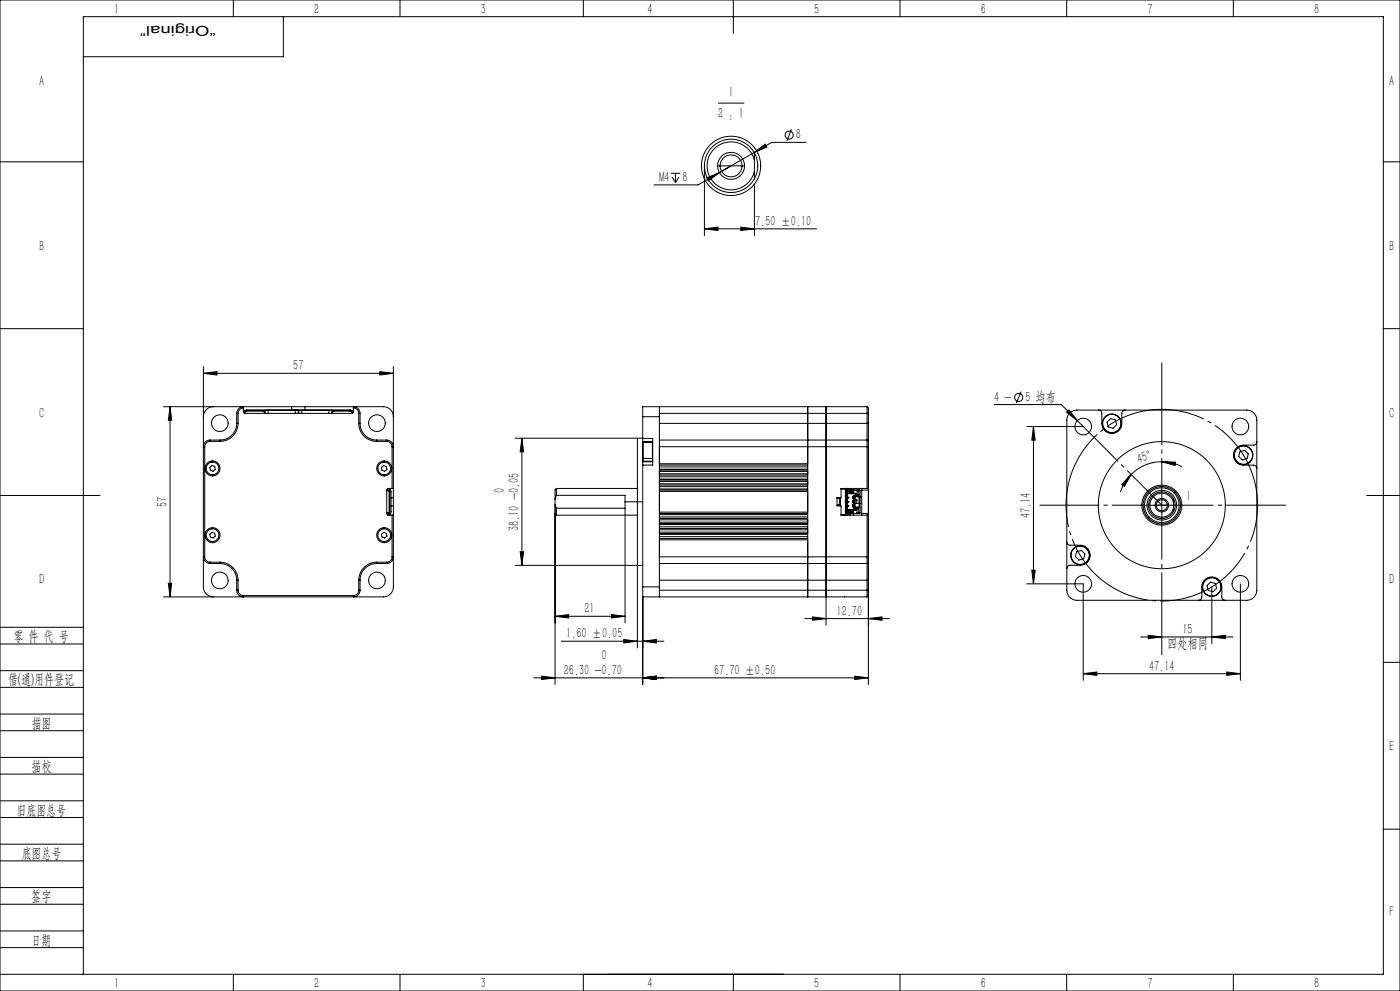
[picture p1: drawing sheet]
<svg xmlns="http://www.w3.org/2000/svg" width="420mm" height="297mm" viewBox="0 0 420 297" stroke-linecap="round" stroke-linejoin="round" font-family="sans-serif">
<g fill="none" stroke="#000" stroke-width=".3">
<path d="M0 0h420v297h-420zM70 0v5M85 5v12h-60M120 0v5M175 0v5M220 0v10M270 0v5M320 0v5M370 0v5M215.5 30.9h7.7M237.4 38.8l-1.4 3.4M0 48.5h25"/>
<path d="M201.3 51.9h2.7M201.6 53l1.1 1.7M202.7 51.9v2.8M203.7 53l-1 1.7M211.3 49.7a8 8 0 0 0 6 7.8 8 8 0 0 0 9-3.9M211.3 49.7v20.9M212 53.3l3.8-1.6-3.3 2.5zM215.3 49.7a4.1 4.1 0 0 1 4-4 4.1 4.1 0 0 1 4.1 4M215.3 49.7a4.1 4.1 0 0 0 4 4.1 4.1 4.1 0 0 0 4.1-4.1M215.3 49.7h8.1M226.2 45.7l3.3-2.5 .5 .9zM226.2 45.7l-16.8 9.7h-13.2"/>
<path d="M226.3 48a7.2 7.2 0 0 0-11.1-4.2 7.2 7.2 0 0 0 0 11.8 7.2 7.2 0 0 0 11.1-4.2M226.3 45.8a8 8 0 0 0-9-3.8 8 8 0 0 0-6 7.7M226.3 45.8a8 8 0 0 1 0 7.8M226.3 45.8v7.8M226.3 55.2v15.4M241.8 42.7h-10.3l-5.3 3M415 48.5h5M211.3 68.6h33.7M211.3 68.6l4.1-.5v1zM222.2 68.1l4.1 .5-4.1 .5zM0 98.5h25M415 98.5h5"/>
<path d="M61 109.9v66a3 3 0 0 0 3 3M61 111.9l4.1-.5v1zM61 111.9h57M113.9 111.4l4.1 .5-4.1 .5zM118 109.9v66a3 3 0 0 1-3 3h-66M306.3 117.4l-1.4 3.4M49 121.9h66a3 3 0 0 1 3 3M51 121.9l.5 4.1h-1zM51 121.9v57M61.4 133.9v33M63 132.3a1.6 1.6 0 0 0-1.6 1.6M63 131.9a2 2 0 0 0-2 2h.4"/>
<path d="M63 131.9h3M63 132.3h3M63 131.9v.4M63.8 138.1a2.25 2.25 0 0 0-2.3 2.3 2.25 2.25 0 0 0 2.3 2.2M63.8 138.1a2.25 2.25 0 0 1 2.2 2.3 2.25 2.25 0 0 1-2.2 2.2M63.8 138.1v.4M64 121.9a3 3 0 0 0-3 3M66 131.9v.4M71 123.9a2 2 0 0 1 2-2v1.6l.5 .4h32l.5-.4v-1.6a2 2 0 0 1 2 2M71 126.9a5 5 0 0 1-5 5M71 126.9h.4M71 123.9h.4"/>
<path d="M71 123.9v3M71.4 126.9a5.4 5.4 0 0 1-5.4 5.4M71.4 123.9v3M73 122.3a1.6 1.6 0 0 0-1.6 1.6M73.1 123.6l.4-.5 .5-.2h31l.6 .2 .4 .5M73.3 123.8v-.6l.5-.2h31.4l.5 .2 .1 .6M73.6 123.9v-.7h5.7v.7M73.9 123.2h.1M74.1 123.2h.1M78.8 123.2h.1M79 123.2h.1M79.5 123.9v-.9h.9v.9"/>
<path d="M87.5 121.9v1M88.3 123h.1M88.3 123h-.1M88.5 123.9v-.9h.9v.9M89.3 123h.1M89.6 123.9v-.9h.9v.9M91.5 121.9v1M98.6 123.9v-.9h.9v.9M99.7 123.9v-.7h5.8v.7M100 123.2h.1M100.2 123.2h.1M105 123.2h.1"/>
<path d="M105.2 123.2h.1M106 122.3a1.6 1.6 0 0 1 1.6 1.6M107.6 126.9a5.4 5.4 0 0 0 5.4 5.4M107.6 126.9h.4M107.6 123.9h.4M107.6 123.9v3M108 126.9a5 5 0 0 0 5 5M108 123.9v3M113 131.9h3M113 131.9v.4M113 132.3h3M115.3 138.1a2.25 2.25 0 0 0-2.3 2.3 2.25 2.25 0 0 0 2.3 2.2"/>
<path d="M115.3 138.1a2.25 2.25 0 0 1 2.2 2.3 2.25 2.25 0 0 1-2.2 2.2M115.3 138.1v.4M116 132.3a1.6 1.6 0 0 1 1.6 1.6M116 131.9a2 2 0 0 1 2 2h-.4M116 131.9v.4M117.6 133.9v12.5M154.6 131.3h38.2M156.6 131.3v38.1M156.6 131.3l.5 4.1h-1zM191.2 131.3v62.9M192.8 132.6v4.7M192.8 137.3v.8"/>
<path d="M192.8 131.4v1M192.8 138.4v1M192.8 132.4v.2M192.8 138.1v.3M192.8 138.1l.1 .1M192.8 137.3l.1 .1M192.8 124.9h5M192.8 124.9v6.5M192.8 139.4v36.5M192.8 131.4h3v8h-3M192.8 132.4h3M192.8 138.4h3"/>
<path d="M192.9 132.5v4.9M192.9 137.4v.8M192.9 132.5h2.8M192.9 132.5l-.1 .1M192.9 138.2h2.8M192.9 137.4h2.8M195.7 132.5v4.9M195.7 137.4v.8M195.7 132.5l.1 .1M195.8 138.1l-.1 .1M195.8 137.3l-.1 .1M197.8 121.9v3"/>
<path d="M197.8 133.9h62.7M197.8 131.9h62.3M197.8 126.9h62.7M197.8 123.9h62.7M197.8 139.4h44.5M197.8 124.9v51M197.8 139h44.5M197.8 139.9h44.5M242.3 121.9v57M247.8 121.9v65.5M260.1 131.9v14.5M260.1 121.9v10"/>
<path d="M260.1 121.9a1.99 1.99 0 0 1 .4 2M260.1 121.9h-67.3v3M260.1 131.9l.4 .4M260.5 132.3v1.6M260.5 126.9v5.4M260.5 123.9v3M260.5 133.9v71.2M298.3 121.2h20.1l6.6 6.6h-17M310 127.8l.6 4.1h-1.1zM310 127.8v47.2M320 123.5l.7-.7 2.5 3.3zM321.1 123.6l.9-.5 1-.2h51a3 3 0 0 1 3 3v51a3 3 0 0 1-3 3h-51a3 3 0 0 1-3-3v-51l.2-1z"/>
<path d="M329.5 122.9a1 1 0 0 1 1 1v3a3 3 0 0 0 3 3 3 3 0 0 0 3-3v-3a1 1 0 0 1 1-1M331.6 128.8l-.1 .1M332.1 126.5l1.1-1 1.4 .4 .4 1.4-1.1 1-1.4-.3zM335.5 125a2.74 2.74 0 0 0-3.9 0 2.74 2.74 0 0 0 0 3.8M335.5 125a2.74 2.74 0 0 1 0 3.8 2.74 2.74 0 0 1-3.9 0M335.6 124.9a2.84 2.84 0 0 0-4.1 0 2.84 2.84 0 0 0 0 4M335.6 124.9a2.84 2.84 0 0 1 0 4 2.84 2.84 0 0 1-4.1 0M335.6 124.9l-.1 .1M348.5 138.4l4.2 .1-.2 1zM348.5 138.4a13 13 0 0 0-9.2 3.8M348.5 138.4l3.1 .4 3 1.1M371 134.4a2.84 2.84 0 0 0 0 4 2.84 2.84 0 0 0 4.1 0"/>
<path d="M371 134.4a2.84 2.84 0 0 1 4.1 0 2.84 2.84 0 0 1 0 4M371 134.4l.1 .1M371.1 134.5a2.74 2.74 0 0 0 0 3.8 2.74 2.74 0 0 0 3.9 0M371.1 134.5a2.74 2.74 0 0 1 3.9 0 2.74 2.74 0 0 1 0 3.8M372 135.4l1.4-.4 1.1 1-.4 1.5-1.4 .3-1.1-1zM375 138.3l.1 .1M377 132.4a1 1 0 0 1-1 1h-3a3 3 0 0 0-3 3 3 3 0 0 0 3 3h3a1 1 0 0 1 1 1M0 148.5h30M63 140.1l.6-.6 .8 .3 .2 .9-.7 .5-.8-.3zM63.8 158.1a2.25 2.25 0 0 0-2.3 2.3 2.25 2.25 0 0 0 2.3 2.2M63.8 158.1a2.25 2.25 0 0 1 2.2 2.3 2.25 2.25 0 0 1-2.2 2.2M63.8 142.3v.3"/>
<path d="M63.8 158.1v.4M114.5 140.1l.6-.6 .8 .3 .2 .9-.7 .5-.8-.3zM115.3 158.1a2.25 2.25 0 0 0-2.3 2.3 2.25 2.25 0 0 0 2.3 2.2M115.3 158.1a2.25 2.25 0 0 1 2.2 2.3 2.25 2.25 0 0 1-2.2 2.2M115.3 142.3v.3M115.3 158.1v.4M116 153.9l.4 .5h1.6M116 146.9h.7v.2M116 153.7h.7M116 146.9v7M116 147.1h.7M116.2 146.5h.7v7.7"/>
<path d="M116.4 146.4l.3 .1M116.7 154.3l-.3 .1M116.7 153.7v.2h-.7M116.7 147.1v6.6M116.9 146.6l.4 .8v6l-.4 .8M116.9 154.2l-.7 .1M117.3 151.6h.7M117.3 149.2h.7M117.6 154.4v12.5M118 146.4h-1.6l-.4 .5M166.5 149.5v55.6M166.9 146.4v2"/>
<path d="M166.9 148.4h20.6v2M166.9 152.3v2.1M166.9 146.4a2.11 2.11 0 0 0-.4 2.1v1M166.9 152.3l-.4-1.1v1.1a2.11 2.11 0 0 0 .4 2.1M166.9 146.4h24.3M166.9 154.4h24.3M166.9 152.3h20.6M166.9 148.4l-.4 1.1M187.5 150.4v1.9M187.5 150.4h5.3M187.5 152.3v34.4M197.8 153.9h44.5"/>
<path d="M197.8 146.9h44.5M197.8 159.5h44.5M197.8 159.9h44.5M197.8 153.5h44.5M197.8 143.9h44.5M197.8 144.3h44.5M197.8 158.4h44.5M197.8 158.8h44.5M197.8 142h44.5M197.8 141.3h44.5M197.8 147.3h44.5M197.8 156.5h44.5"/>
<path d="M197.8 156.9h44.5M197.8 155.4h44.5M197.8 155.8h44.5M197.8 145h44.5M197.8 145.4h44.5M197.8 142.4h44.5M197.8 140.9h44.5M197.8 154.2h44.5M197.8 146.5h44.5M197.8 154.9h44.5M197.8 145.9h44.5M197.8 157.2h44.5"/>
<path d="M197.8 143.6h44.5M197.8 157.9h44.5M197.8 142.9h44.5M197.8 140.6h44.5M251.1 151.6h1.2v2.8h8.2v-.5h-2M251.1 149.4h.9v2h-.9M251.1 149.2l.1 .2M251.1 149.2v2.4M251.2 151.4l-.1 .2M251.2 149.4h.1M251.4 149.2v.2M251.4 151.4v.2"/>
<path d="M251.4 149.4h.1M251.7 149.4h.1M251.7 149.2v.2M251.7 151.4v.2M251.8 149.4h.1M251.8 149.4l.2-.2v2.4l-.2-.2M252.3 146.5l1.3-.1v8l-1.3-.1M252.3 154.2h1.3M253.6 148.6h.1M253.6 150.5h.1M253.6 151.6h.1M253.6 152.9h.1"/>
<path d="M253.6 151.7h.1M253.6 153.5h.1M253.6 147.6h.1M253.6 149h.2zM253.6 149.2h.2M253.6 150.3h.2zM253.6 150.5h.2M253.6 151.5h.2zM253.6 151.7h.2M253.6 147.3h.1M253.6 151.4h.2M253.6 148.4h.1"/>
<path d="M253.6 152.3h.2M253.6 153.9h.1M253.6 148.9h.1M253.6 153.6h.1M253.6 150.2h.1M253.6 149h.1M253.6 148.5h.1M253.6 151.2h.1M253.6 152h.2M253.6 148.2h.2M253.6 147.9h.2M253.6 146.9h.1"/>
<path d="M253.6 150.8h.2M253.6 151h.1M253.6 153.8h.1M253.6 154.1h.1M253.6 147.1h2.3M253.6 147.4h2.3M253.6 153.3h2.3v.6M253.6 153.6h2.3M253.6 153.7h.1M253.6 147.1h.1M253.6 153.3h.1M253.6 150.3h.1"/>
<path d="M253.6 151.5h.1M253.6 148.3h.1M253.6 148.7h.1M253.6 150.6h.1M253.6 148.6h.2M253.6 152.6h.1M253.6 148.3h.2M253.6 148.7h.2M253.6 147.6h.2M253.6 146.5h.1M253.6 147.8h.1M253.6 153.1l.4 .2"/>
<path d="M253.6 146.5h-1.3M253.6 151.9h.1M253.6 152.5h.1M253.6 153h.2M253.7 152h.1M253.7 147.9h.1M253.7 151.3h.1M253.7 151.4h.1M253.7 150.6h-.1M253.7 153.6l.1 .4M253.7 151.4v.1M253.7 151.7v.3"/>
<path d="M253.7 152.3v.7M253.7 152.9l-.1 .1M253.8 147.8h-.2M253.8 154h.1M253.8 154h.6M253.8 153.8v.2M254 147.5l-.2 .2M254 146.9l-.2 .2v6.6l.2 .2 4-.1v-6.7l-.2-.2M254 146.9h3.8M254 146.4l-.1 .5M254 146.9h.1M254 147.5h.1"/>
<path d="M254.1 152.9h2.7M254.1 149h.2M254.1 147.8h2.7M254.1 147.8v5.1M254.1 147.8l.2 .2M254.1 150.2h.2M254.1 150.5h.2M254.1 151.5h.3M254.1 151.8h.2M254.1 149h.3M254.1 150.3h.3M254.2 154v.4"/>
<path d="M254.3 149.3h.1M254.3 150.5h.1M254.3 151.8h.1M254.3 148v4.8M254.3 148h2.3M254.3 152.8l-.2 .1M254.3 152.8h2.3M254.4 146.9h.1M254.4 149h.1M254.4 150.3h.1M254.4 151.5h.1M254.4 149v.2h-.3"/>
<path d="M254.4 150.3v.2h-.3M254.4 151.5v.2h-.3M254.4 153.9v.1M254.5 146.4l.1 .7M254.6 146.9h.1M254.6 147.5h.1M254.6 153.3h.1M254.6 153.6v.3M254.8 154v.4M254.8 154l-1.2 .1M254.8 154.3h.1M254.8 154.3v.1"/>
<path d="M254.8 154.4h.1M254.9 154.4h.1M255 154v.1M255 154h.1M255 154h-.6M255 154.1h-.2M255 153.9v.1M255.1 154l-.1 .1M255.1 153.9h.1M255.1 153.9v.1M255.2 146.9h.2M255.4 146.9h.1"/>
<path d="M255.7 149.2l.3 .1M255.7 151.7l.3 .1M255.7 150.3h.3M255.7 150.5h.3M255.7 149h.1M255.7 150.3h.1M255.7 151.5h.1M255.8 148.9h.1M255.8 149.3h.1M255.8 150.1h.1M255.8 150.5h.1M255.8 151.4h.1"/>
<path d="M255.8 151.8h.1M255.8 148.9h.2M255.8 150.1v.5h.2M255.8 151.4h.2M255.8 148.9v.5h.2M255.8 150.1h.2M255.8 150.3h.2M255.8 150.5h.2M255.8 151.4v.5h.2M255.9 148.9v.5M255.9 150.1v.5M255.9 151.4v.5"/>
<path d="M255.9 146.9h.1M255.9 147.5h.1M255.9 146.9v.6M256 153.9v.5M256 149h.1M256 150.3h.1M256 151.5h.1M256 148.5v3.8M256 148.5h.6M256 148.5l.2 .1M256 151.5h-.3M256 152.3h.6"/>
<path d="M256 149h-.3M256.2 152.1h.6M256.2 148.6v3.5M256.2 148.6h.6M256.2 152.1l-.2 .2M256.4 148.7h1.3v3.3h-1.3zM256.5 148.9h1.2M256.5 148.7v3.3M256.5 149.9h.5M256.5 150.9h1.2M256.5 152h.1M256.6 148v.5"/>
<path d="M256.6 152.3v.5M256.6 148.5l.2 .1M256.6 152.8l.2 .1M256.8 147.8v.8M256.8 152.1v.8M256.8 147.8l-.2 .2M256.8 152.1l-.2 .2M257 149.9h.1M257 149.9v1M257.1 148.3v-1.2h.5v1.2M257.1 153.6v-1.2h.5v1.2M257.1 153.6h.5"/>
<path d="M257.1 148.3h.5M257.1 148.3h.1M257.1 153.6h.1M257.2 146.9h.2M257.4 146.9h.1M257.6 148.3h.1M257.6 153.6h.1M257.7 152h.1M257.8 146.9h.1M258 148.9h.5M258 150.9h.5M258.5 153.9v.5"/>
<path d="M258.5 146.4v.5M258.5 146.9h2v-.5h-8.2v2.8h-1.2M258.5 146.9v7M260.1 154.4v14.5M339.3 142.2l-2 3.6-.8-.6zM339.3 142.2l-1.9 2.4-1.3 2.9M344.8 155l-.3 .3M346.5 151.4a2.03 2.03 0 0 1 2-2 2.03 2.03 0 0 1 2.1 2M346.5 151.4a2.03 2.03 0 0 0 2 2 2.03 2.03 0 0 0 2.1-2M346.5 151.4h4.1M352 150.6a3.6 3.6 0 0 0-5.5-2.2 3.6 3.6 0 0 0 0 6 3.6 3.6 0 0 0 5.5-2.2M352 149.5a4 4 0 0 0-6-1.2 4 4 0 0 0 0 6.2 4 4 0 0 0 6-1.2"/>
<path d="M352 149.5a4 4 0 0 1 0 3.8M352 149.5v3.8M352.3 147.8a5.2 5.2 0 0 1-.1 7.3 5.2 5.2 0 0 1-7.4-.1M352.3 147.8a5.2 5.2 0 0 0-7.4-.1 5.2 5.2 0 0 0-.1 7.3M352.5 147.5a5.6 5.6 0 0 1 0 7.9 5.6 5.6 0 0 1-8-.1M352.5 147.5a5.6 5.6 0 0 0-7.9-.1 5.6 5.6 0 0 0-.1 7.9M352.5 147.5l-.2 .3M410 148.5h10M50.5 174.8h1l-.5 4.1zM61.4 166.9a1.6 1.6 0 0 0 1.6 1.6M61.4 166.9h-.4a2 2 0 0 0 2 2M63 160.1l.6-.6 .8 .3 .2 .9-.7 .5-.8-.3z"/>
<path d="M63 168.9h3M63 168.5h3M63 168.5v.4M63.8 162.3v.3M66 168.9a5 5 0 0 1 5 5M66 168.5a5.4 5.4 0 0 1 5.4 5.4M66 168.5v.4M71 176.9a2 2 0 0 0 2 2v-.4M71 173.9h.4M71 176.9h.4M71 173.9v3M71.4 176.9a1.6 1.6 0 0 0 1.6 1.6"/>
<path d="M71.4 173.9v3M73 178.5h33M107.6 176.9a1.6 1.6 0 0 1-1.6 1.6M107.6 173.9h.4M107.6 176.9h.4M107.6 173.9v3M108 176.9a2 2 0 0 1-2 2v-.4M108 173.9v3M113 168.9a5 5 0 0 0-5 5M113 168.5a5.4 5.4 0 0 0-5.4 5.4M113 168.9h3M113 168.5v.4"/>
<path d="M113 168.5h3M114.5 160.1l.6-.6 .8 .3 .2 .9-.7 .5-.8-.3zM115.3 162.3v.3M116 168.5v.4M117.6 166.9a1.6 1.6 0 0 1-1.6 1.6M117.6 166.9h.4a2 2 0 0 1-2 2M154.6 169.4h38.2M156.1 165.4h1l-.5 4zM192.8 178.9v26.2M192.8 175.9v3M192.8 178.9h67.3M192.8 175.9h5"/>
<path d="M197.8 166.9h62.7v1.6M197.8 176.9h62.7v.3a1.69 1.69 0 0 1-.4 1.7M197.8 175.9v3M197.8 168.9h62.3M197.8 161.4h44.5M197.8 161.8h44.5M197.8 160.1h44.5M197.8 160.8h44.5M260.1 168.9v10M260.5 168.5v5.4h-62.7M260.5 168.5l-.4 .4M308 175h17v28.9"/>
<path d="M309.5 170.9h1.1l-.6 4.1zM320 162.4a1 1 0 0 0 1 1h3a3 3 0 0 1 3 3 3 3 0 0 1-3 3h-3a1 1 0 0 0-1 1M322 164.4a2.84 2.84 0 0 1 4.1 0 2.84 2.84 0 0 1 0 4M322 164.4a2.84 2.84 0 0 0 0 4 2.84 2.84 0 0 0 4.1 0M322 164.4l.1 .1M322.1 164.5a2.74 2.74 0 0 1 3.9 0 2.74 2.74 0 0 1 0 3.8M322.1 164.5a2.74 2.74 0 0 0 0 3.8 2.74 2.74 0 0 0 3.9 0M323 165.4l1.4-.4 1.1 1-.4 1.5-1.4 .3-1.1-1zM326 168.3l.1 .1M359.5 179.9a1 1 0 0 0 1-1v-3a3 3 0 0 1 3-3 3 3 0 0 1 3 3v3a1 1 0 0 0 1 1M361.6 177.8l-.1 .1M363.2 174.5l1.4 .4 .4 1.4-1.1 1-1.4-.3-.4-1.5z"/>
<path d="M363.5 175.9v17M365.5 174a2.74 2.74 0 0 0-3.9 0 2.74 2.74 0 0 0 0 3.8M365.5 174a2.74 2.74 0 0 1 0 3.8 2.74 2.74 0 0 1-3.9 0M365.6 173.9a2.84 2.84 0 0 1 0 4 2.84 2.84 0 0 1-4.1 0M365.6 173.9a2.84 2.84 0 0 0-4.1 0 2.84 2.84 0 0 0 0 4M365.6 173.9l-.1 .1M372.1 175v28.9M0 193h25M0 188h25M166.5 184.7l4.1-.5v1zM166.5 184.7h21M168.4 192.2h30.8"/>
<path d="M183.4 184.2l4.1 .5-4.1 .5zM187.1 191.7l4.1 .5-4.1 .5zM192.8 192.2l4.1-.5v1zM241.5 185.4h25.4M243.7 184.9l4.1 .5-4.1 .5zM260.5 185.4l4.1-.5v1zM342.2 190.9h27.7M344.5 190.4l4 .5-4 .5zM363.5 190.9l4.1-.5v1zM415 198.5h5M0 206h25M0 201h25"/>
<path d="M0 219h25M0 214h25M160.2 203.1h100.3M162.4 202.6l4.1 .5-4.1 .6zM192.8 203.1l4.1-.5v1.1zM256.4 202.6l4.1 .5-4.1 .6zM325 201.9l4.1-.5v1zM325 201.9h47.1M368 201.4l4.1 .5-4.1 .5zM0 232h25M0 227h25M0 245h25"/>
<path d="M0 240h25M0 258h25M0 253h25M415 248.5h5M0 271h25M0 266h25M0 279h25M0 284h25M0 292h415v-287h-390v287M70 292v5M120 292v5M175 292v5"/>
<path d="M220 292v5M270 292v5M320 292v5M370 292v5"/>
<circle cx="219.3" cy="49.7" r="8.9"/>
<circle cx="219.3" cy="49.7" r="3.3"/>
<circle cx="236.7" cy="40.5" r="1.21"/>
<circle cx="305.6" cy="119.1" r="1.21"/>
<circle cx="65.9" cy="126.8" r="2.5"/>
<circle cx="113.1" cy="126.8" r="2.5"/>
<circle cx="325" cy="127.8" r="2.5"/>
<circle cx="372.1" cy="127.8" r="2.5"/>
<circle cx="63.8" cy="140.4" r="1.9"/>
<circle cx="115.3" cy="140.4" r="1.9"/>
<circle cx="348.5" cy="151.4" r="1.65"/>
<circle cx="348.5" cy="151.4" r="19"/>
<circle cx="348.5" cy="151.4" r="6"/>
<circle cx="348.5" cy="151.4" r="4.4"/>
<circle cx="63.8" cy="160.4" r="1.9"/>
<circle cx="65.9" cy="174" r="2.5"/>
<circle cx="113.1" cy="174" r="2.5"/>
<circle cx="115.3" cy="160.4" r="1.9"/>
<circle cx="325" cy="175" r="2.5"/>
<circle cx="372.1" cy="175" r="2.5"/>
</g>
<path d="M376 143a28.7 28.7 0 0 0-48.1-11.6 28.7 28.7 0 0 0 13.2 47.8 28.7 28.7 0 0 0 35.3-34.7l-.4-1.5" fill="none" stroke="#000" stroke-width=".3" stroke-dasharray="30.5 1.3 1.3 1.3" stroke-dashoffset="10.7" stroke-linecap="butt"/>
<path d="M348.5 196.3v-87.6" fill="none" stroke="#000" stroke-width=".3" stroke-dasharray="30.5 1.3 1.3 1.3" stroke-dashoffset="5.7" stroke-linecap="butt"/>
<path d="M385.8 151.4h-73.9" fill="none" stroke="#000" stroke-width=".3" stroke-dasharray="30.5 1.3 1.3 1.3" stroke-dashoffset="12.6" stroke-linecap="butt"/>
<path d="M325 127.9l23.5 23.5" fill="none" stroke="#000" stroke-width=".3" stroke-dasharray="30.5 1.3 1.3 1.3" stroke-dashoffset="15.8" stroke-linecap="butt"/>
<g fill="#000">
<path d="M222.2 68.1l4.1 .5-4.1 .5zM211.3 68.6l4.1-.5v1z"/>
<path d="M61 111.9l4.1-.5v1zM113.9 111.4l4.1 .5-4.1 .5z"/>
<path d="M320.7 122.8l-.7 .7 3.2 2.6zM226.2 45.7l3.8-1.6-.5-.9zM212 53.3l.5 .9 3.3-2.5z"/>
<path d="M348.5 138.4l4.2 .1-.2 1zM339.3 142.2l-2 3.6-.8-.6z"/>
<path d="M50.5 174.8h1l-.5 4.1zM51 121.9l.5 4.1h-1z"/>
<path d="M156.1 165.4h1l-.5 4zM156.6 131.3l.5 4.1h-1z"/>
<path d="M309.5 170.9h1.1l-.6 4.1zM310 127.8l.6 4.1h-1.1z"/>
<path d="M363.5 190.9l4.1-.5v1zM344.5 190.4l4 .5-4 .5z"/>
<path d="M162.4 202.6l4.1 .5-4.1 .6zM192.8 203.1l4.1-.5v1.1zM187.1 191.7l4.1 .5-4.1 .5zM192.8 192.2l4.1-.5v1zM192.8 203.1l4.1-.5v1.1zM256.4 202.6l4.1 .5-4.1 .6zM243.7 184.9l4.1 .5-4.1 .5zM260.5 185.4l4.1-.5v1zM166.5 184.7l4.1-.5v1zM183.4 184.2l4.1 .5-4.1 .5z"/>
<path d="M325 201.9l4.1-.5v1zM368 201.4l4.1 .5-4.1 .5z"/>
</g>
<g font-size="4.4">
<text x="34.2" y="4.1">1</text>
<text x="94.2" y="4.1">2</text>
<text x="144.2" y="4.1">3</text>
<text x="194.2" y="4.1">4</text>
<text x="244.2" y="4.1">5</text>
<text x="294.2" y="4.1">6</text>
<text x="344.2" y="4.1">7</text>
<text x="394.2" y="4.1">8</text>
<text x="11.7" y="25.9">A</text>
<text x="219.1" y="29.2">I</text>
<text x="416.7" y="25.9">A</text>
<text x="215.5" y="35.4">2 : 1</text>
<text x="238.7" y="41.8">8</text>
<text x="197.7" y="54.5">M4</text>
<text x="204.8" y="54.5">8</text>
<text x="226.6" y="67.7">7.50 ±0.10</text>
<text x="11.7" y="75.1">B</text>
<text x="416.7" y="75.1">B</text>
<text x="88" y="111">57</text>
<text x="11.7" y="125.1">C</text>
<text x="298.3" y="120.4">4 -</text>
<text x="307.6" y="120.4">5 均布</text>
<text x="416.7" y="125.1">C</text>
<text x="341.6" y="139" transform="rotate(-17 341.6 139)">45°</text>
<text x="151.3" y="147.8" transform="rotate(-90 151.3 147.8)">0</text>
<text x="50.1" y="151.9" transform="rotate(-90 50.1 151.9)">57</text>
<text x="309.2" y="155.2" transform="rotate(-90 309.2 155.2)">47.14</text>
<text x="356.3" y="150.2">I</text>
<text x="155.7" y="159.1" transform="rotate(-90 155.7 159.1)">38.10 -0.05</text>
<text x="11.7" y="175.1">D</text>
<text x="416.7" y="175.1">D</text>
<text x="175.3" y="183.8">21</text>
<text x="251" y="184.5">12.70</text>
<text x="169.9" y="191.3">1.60 ±0.05</text>
<text x="354.7" y="190">15</text>
<text x="4" y="192">零 件 代 号</text>
<text x="180.5" y="197.9">0</text>
<text x="350.1" y="194.4">四处相同</text>
<text x="169.1" y="202.3">26.30 -0.70</text>
<text x="214.2" y="202.3">67.70 ±0.50</text>
<text x="344.7" y="201">47.14</text>
<text x="2.5" y="205.1">借(通)用件登记</text>
<text x="9.5" y="218.1">描图</text>
<text x="416.7" y="225.1">E</text>
<text x="9.5" y="231.1">描校</text>
<text x="5" y="244.1">旧底图总号</text>
<text x="6.5" y="257.1">底图总号</text>
<text x="9.4" y="270.1">签字</text>
<text x="416.8" y="274.4">F</text>
<text x="9.4" y="283.2">日期</text>
<text x="34.2" y="296.1">1</text>
<text x="94.2" y="296.1">2</text>
<text x="144.2" y="296.1">3</text>
<text x="194.2" y="296.1">4</text>
<text x="244.2" y="296.1">5</text>
<text x="294.2" y="296.1">6</text>
<text x="344.2" y="296.1">7</text>
<text x="394.2" y="296.1">8</text>
</g>
<text font-size="4.1" x="64.7" y="7.9" transform="rotate(-180 64.7 7.9)">“Original”</text>
</svg>
